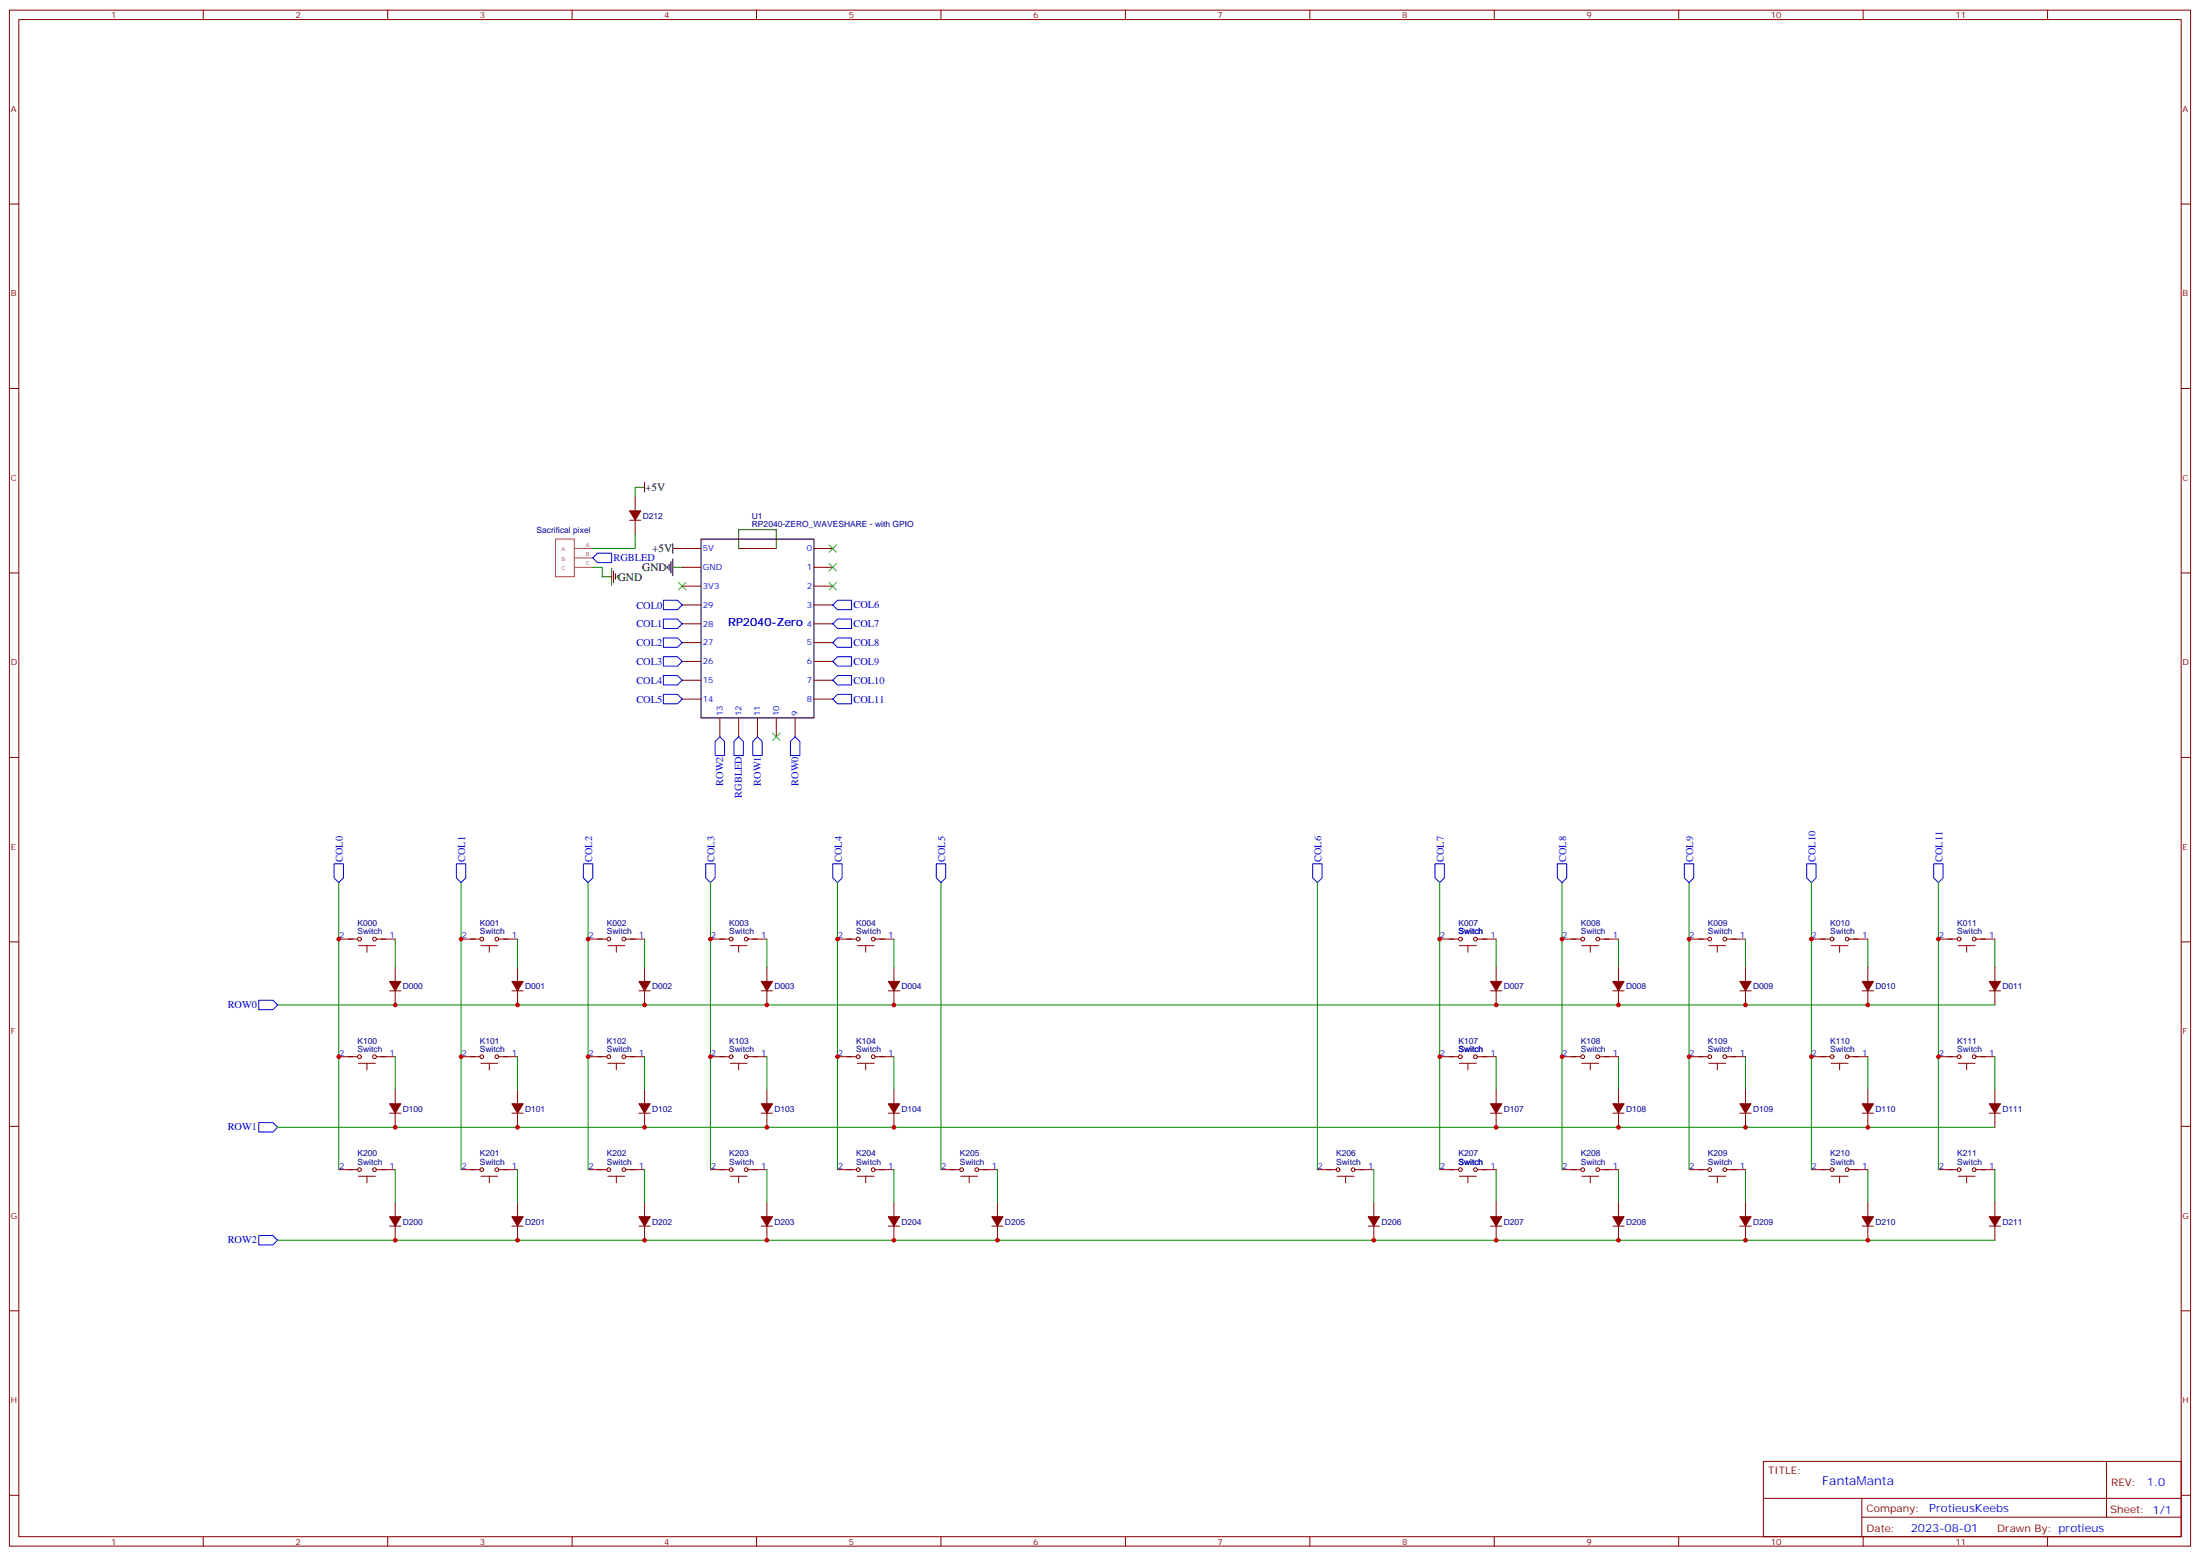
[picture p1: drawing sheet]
<svg xmlns="http://www.w3.org/2000/svg" width="825mm" height="583mm" viewBox="0 0 825 583" stroke-linecap="round" stroke-linejoin="round" font-family="sans-serif">
<g fill="none" stroke="#870000" stroke-width=".37">
<path d="M3.5 3.8h817.8v575.7h-817.8zM7.1 7.3h810.6v568.7h-810.6zM76.2 3.8v3.5M145.3 3.8v3.5M214.5 3.8v3.5M283.6 3.8v3.5M352.8 3.8v3.5M421.9 3.8v3.5M491.1 3.8v3.5M560.2 3.8v3.5M629.4 3.8v3.5M698.5 3.8v3.5"/>
<path d="M767.6 3.8v3.5M3.5 76.5h3.6M817.7 76.5h3.6M3.5 145.6h3.6M817.7 145.6h3.6M236 195h4.2M238.1 186.2v5.3M238.1 195v5.3M3.5 214.8h3.6M255.8 205.6h7M255.8 212.7h7M255.8 219.7h7"/>
<path d="M305.2 205.6h7M305.2 212.7h7M305.2 219.7h7M817.7 214.8h3.6M255.8 226.8h7M255.8 233.8h7M305.2 226.8h7M305.2 233.8h7M255.8 240.9h7M255.8 247.9h7M255.8 255h7M305.2 240.9h7"/>
<path d="M305.2 247.9h7M305.2 255h7M255.8 262h7M269.9 269.1v7.1M276.9 269.1v7.1M284 269.1v7.1M291 269.1v7.1M298.1 269.1v7.1M305.2 262h7M3.5 283.9h3.6M817.7 283.9h3.6M3.5 353.1h3.6"/>
<path d="M127 352h7.1M134.4 354.5h6.4M137.6 354.5v2.4M141.1 352h7.1M172.9 352h7M180.3 354.5h6.3M183.4 354.5v2.4M187 352h7M220.5 352h7M227.9 354.5h6.3M231.1 354.5v2.4M234.6 352h7.1"/>
<path d="M266.3 352h7.1M273.8 354.5h6.3M276.9 354.5v2.4M280.5 352h7M314 352h7M321.4 354.5h6.3M324.6 354.5v2.4M328.1 352h7M539.8 352h7M547.2 354.5h6.3M550.3 354.5v2.4M553.9 352h7"/>
<path d="M585.6 352h7.1M593 354.5h6.4M596.2 354.5v2.4M599.7 352h7.1M633.2 352h7.1M640.6 354.5h6.4M643.8 354.5v2.4M647.3 352h7.1M679.1 352h7.1M686.5 354.5h6.4M689.7 354.5v2.4M693.2 352h7.1"/>
<path d="M726.7 352h7.1M734.1 354.5h6.4M737.3 354.5v2.4M740.8 352h7.1M817.7 353.1h3.6M146 371.4h4.3M148.2 362.6v5.3M148.2 371.4v5.3M191.9 371.4h4.2M194 362.6v5.3M194 371.4v5.3M239.5 371.4h4.3"/>
<path d="M241.7 362.6v5.3M241.7 371.4v5.3M285.4 371.4h4.2M287.5 362.6v5.3M287.5 371.4v5.3M333 371.4h4.3M335.1 362.6v5.3M335.1 371.4v5.3M558.8 371.4h4.2M560.9 362.6v5.3M560.9 371.4v5.3M604.7 371.4h4.2"/>
<path d="M606.8 362.6v5.3M606.8 371.4v5.3M652.3 371.4h4.2M654.4 362.6v5.3M654.4 371.4v5.3M698.1 371.4h4.3M700.3 362.6v5.3M700.3 371.4v5.3M745.8 371.4h4.2M747.9 362.6v5.3M747.9 371.4v5.3M127 396.1h7.1"/>
<path d="M134.4 398.6h6.4M137.6 398.6v2.4M141.1 396.1h7.1M172.9 396.1h7M180.3 398.6h6.3M183.4 398.6v2.4M187 396.1h7M220.5 396.1h7M227.9 398.6h6.3M231.1 398.6v2.4M234.6 396.1h7.1M266.3 396.1h7.1"/>
<path d="M273.8 398.6h6.3M276.9 398.6v2.4M280.5 396.1h7M314 396.1h7M321.4 398.6h6.3M324.6 398.6v2.4M328.1 396.1h7M539.8 396.1h7M547.2 398.6h6.3M550.3 398.6v2.4M553.9 396.1h7M585.6 396.1h7.1"/>
<path d="M593 398.6h6.4M596.2 398.6v2.4M599.7 396.1h7.1M633.2 396.1h7.1M640.6 398.6h6.4M643.8 398.6v2.4M647.3 396.1h7.1M679.1 396.1h7.1M686.5 398.6h6.4M689.7 398.6v2.4M693.2 396.1h7.1M726.7 396.1h7.1"/>
<path d="M734.1 398.6h6.4M737.3 398.6v2.4M740.8 396.1h7.1M146 417.3h4.3M148.2 408.4v5.3M148.2 417.3v5.3M191.9 417.3h4.2M194 408.4v5.3M194 417.3v5.3M239.5 417.3h4.3M241.7 408.4v5.3M241.7 417.3v5.3"/>
<path d="M285.4 417.3h4.2M287.5 408.4v5.3M287.5 417.3v5.3M333 417.3h4.3M335.1 408.4v5.3M335.1 417.3v5.3M558.8 417.3h4.2M560.9 408.4v5.3M560.9 417.3v5.3M604.7 417.3h4.2M606.8 408.4v5.3M606.8 417.3v5.3"/>
<path d="M652.3 417.3h4.2M654.4 408.4v5.3M654.4 417.3v5.3M698.1 417.3h4.3M700.3 408.4v5.3M700.3 417.3v5.3M745.8 417.3h4.2M747.9 408.4v5.3M747.9 417.3v5.3M3.5 422.2h3.6M127 438.4h7.1M141.1 438.4h7.1"/>
<path d="M172.9 438.4h7M187 438.4h7M220.5 438.4h7M234.6 438.4h7.1M266.3 438.4h7.1M280.5 438.4h7M314 438.4h7M328.1 438.4h7M352.8 438.4h7M366.9 438.4h7M493.9 438.4h7M508 438.4h7.1"/>
<path d="M539.8 438.4h7M553.9 438.4h7M585.6 438.4h7.1M599.7 438.4h7.1M633.2 438.4h7.1M647.3 438.4h7.1M679.1 438.4h7.1M693.2 438.4h7.1M726.7 438.4h7.1M740.8 438.4h7.1M817.7 422.2h3.6M134.4 440.9h6.4"/>
<path d="M137.6 440.9v2.5M146 459.6h4.3M148.2 450.8v5.3M148.2 459.6v5.3M180.3 440.9h6.3M183.4 440.9v2.5M191.9 459.6h4.2M194 450.8v5.3M194 459.6v5.3M227.9 440.9h6.3M231.1 440.9v2.5M239.5 459.6h4.3"/>
<path d="M241.7 450.8v5.3M241.7 459.6v5.3M273.8 440.9h6.3M276.9 440.9v2.5M285.4 459.6h4.2M287.5 450.8v5.3M287.5 459.6v5.3M321.4 440.9h6.3M324.6 440.9v2.5M333 459.6h4.3M335.1 450.8v5.3M335.1 459.6v5.3"/>
<path d="M360.2 440.9h6.3M363.4 440.9v2.5M371.8 459.6h4.3M373.9 450.8v5.3M373.9 459.6v5.3M501.3 440.9h6.3M504.5 440.9v2.5M512.9 459.6h4.3M515.1 450.8v5.3M515.1 459.6v5.3M547.2 440.9h6.3M550.3 440.9v2.5"/>
<path d="M558.8 459.6h4.2M560.9 450.8v5.3M560.9 459.6v5.3M593 440.9h6.4M596.2 440.9v2.5M604.7 459.6h4.2M606.8 450.8v5.3M606.8 459.6v5.3M640.6 440.9h6.4M643.8 440.9v2.5M652.3 459.6h4.2M654.4 450.8v5.3"/>
<path d="M654.4 459.6v5.3M686.5 440.9h6.4M689.7 440.9v2.5M698.1 459.6h4.3M700.3 450.8v5.3M700.3 459.6v5.3M734.1 440.9h6.4M737.3 440.9v2.5M745.8 459.6h4.2M747.9 450.8v5.3M747.9 459.6v5.3M3.5 491.3h3.6"/>
<path d="M817.7 491.3h3.6M661.1 547.8h156.6v28.2h-156.6zM789.7 547.8v20.9M3.5 560.5h3.6M76.2 576v3.5M145.3 576v3.5M214.5 576v3.5M283.6 576v3.5M352.8 576v3.5M421.9 576v3.5M491.1 576v3.5M560.2 576v3.5"/>
<path d="M629.4 576v3.5M661.1 561.6h156.5M698 568.7h119.6M698 561.6v14.2M698.5 576v3.5M767.6 576v3.5M817.7 560.5h3.6"/>
<circle cx="134.8" cy="352" r=".71"/>
<circle cx="140.4" cy="352" r=".71"/>
<circle cx="180.6" cy="352" r=".71"/>
<circle cx="186.3" cy="352" r=".71"/>
<circle cx="228.2" cy="352" r=".71"/>
<circle cx="233.9" cy="352" r=".71"/>
<circle cx="274.1" cy="352" r=".71"/>
<circle cx="279.8" cy="352" r=".71"/>
<circle cx="321.7" cy="352" r=".71"/>
<circle cx="327.4" cy="352" r=".71"/>
<circle cx="547.5" cy="352" r=".71"/>
<circle cx="553.2" cy="352" r=".71"/>
<circle cx="593.4" cy="352" r=".71"/>
<circle cx="599" cy="352" r=".71"/>
<circle cx="641" cy="352" r=".71"/>
<circle cx="646.6" cy="352" r=".71"/>
<circle cx="686.9" cy="352" r=".71"/>
<circle cx="692.5" cy="352" r=".71"/>
<circle cx="734.5" cy="352" r=".71"/>
<circle cx="740.1" cy="352" r=".71"/>
<circle cx="134.8" cy="396.1" r=".71"/>
<circle cx="140.4" cy="396.1" r=".71"/>
<circle cx="180.6" cy="396.1" r=".71"/>
<circle cx="186.3" cy="396.1" r=".71"/>
<circle cx="228.2" cy="396.1" r=".71"/>
<circle cx="233.9" cy="396.1" r=".71"/>
<circle cx="274.1" cy="396.1" r=".71"/>
<circle cx="279.8" cy="396.1" r=".71"/>
<circle cx="321.7" cy="396.1" r=".71"/>
<circle cx="327.4" cy="396.1" r=".71"/>
<circle cx="547.5" cy="396.1" r=".71"/>
<circle cx="553.2" cy="396.1" r=".71"/>
<circle cx="593.4" cy="396.1" r=".71"/>
<circle cx="599" cy="396.1" r=".71"/>
<circle cx="641" cy="396.1" r=".71"/>
<circle cx="646.6" cy="396.1" r=".71"/>
<circle cx="686.9" cy="396.1" r=".71"/>
<circle cx="692.5" cy="396.1" r=".71"/>
<circle cx="734.5" cy="396.1" r=".71"/>
<circle cx="740.1" cy="396.1" r=".71"/>
<circle cx="134.8" cy="438.4" r=".71"/>
<circle cx="140.4" cy="438.4" r=".71"/>
<circle cx="180.6" cy="438.4" r=".71"/>
<circle cx="186.3" cy="438.4" r=".71"/>
<circle cx="228.2" cy="438.4" r=".71"/>
<circle cx="233.9" cy="438.4" r=".71"/>
<circle cx="274.1" cy="438.4" r=".71"/>
<circle cx="279.8" cy="438.4" r=".71"/>
<circle cx="321.7" cy="438.4" r=".71"/>
<circle cx="327.4" cy="438.4" r=".71"/>
<circle cx="360.5" cy="438.4" r=".71"/>
<circle cx="366.2" cy="438.4" r=".71"/>
<circle cx="501.7" cy="438.4" r=".71"/>
<circle cx="507.3" cy="438.4" r=".71"/>
<circle cx="547.5" cy="438.4" r=".71"/>
<circle cx="553.2" cy="438.4" r=".71"/>
<circle cx="593.4" cy="438.4" r=".71"/>
<circle cx="599" cy="438.4" r=".71"/>
<circle cx="641" cy="438.4" r=".71"/>
<circle cx="646.6" cy="438.4" r=".71"/>
<circle cx="686.9" cy="438.4" r=".71"/>
<circle cx="692.5" cy="438.4" r=".71"/>
<circle cx="734.5" cy="438.4" r=".71"/>
<circle cx="740.1" cy="438.4" r=".71"/>
</g>
<g fill="none" stroke="#00f" stroke-width=".37">
<path d="M224 207.4h5.3v3.5h-5.3l-1.8-1.8zM248.7 225h5.3l1.8 1.8-1.8 1.7h-5.3zM248.7 232.1h5.3l1.8 1.7-1.8 1.8h-5.3zM248.7 239.1h5.3l1.8 1.8-1.8 1.7h-5.3zM312.2 226.8l1.8-1.8h5.3v3.5h-5.3zM312.2 233.8l1.8-1.7h5.3v3.5h-5.3zM314 239.1h5.3v3.5h-5.3l-1.8-1.7zM248.7 246.2h5.3l1.8 1.7-1.8 1.8h-5.3zM248.7 253.2h5.3l1.8 1.8-1.8 1.8h-5.3zM312.2 247.9l1.8-1.7h5.3v3.5h-5.3zM314 253.2h5.3v3.6h-5.3l-1.8-1.8zM248.7 260.3h5.3l1.8 1.7-1.8 1.8h-5.3z"/>
<path d="M269.9 276.2l1.7 1.7v5.3h-3.5v-5.3zM275.2 277.9l1.7-1.7 1.8 1.7v5.3h-3.5zM284 276.2l1.8 1.7v5.3h-3.6v-5.3zM298.1 276.2l1.8 1.7v5.3h-3.6v-5.3zM312.2 262l1.8-1.7h5.3v3.5h-5.3zM125.2 323.8h3.6v5.3l-1.8 1.7-1.8-1.7zM171.1 323.8h3.5v5.3l-1.7 1.7-1.8-1.7zM218.7 323.8h3.5v5.3l-1.7 1.7-1.8-1.7zM264.6 323.8h3.5v5.3l-1.8 1.7-1.7-1.7zM312.2 323.8h3.5v5.3l-1.7 1.7-1.8-1.7zM351 323.8h3.5v5.3l-1.7 1.7-1.8-1.7zM492.1 323.8h3.6v5.3l-1.8 1.7-1.8-1.7z"/>
<path d="M538 323.8h3.5v5.3l-1.7 1.7-1.8-1.7zM583.8 323.8h3.6v5.3l-1.8 1.7-1.8-1.7zM631.5 323.8h3.5v5.3l-1.8 1.7-1.7-1.7zM677.3 323.8h3.6v5.3l-1.8 1.7-1.8-1.7zM725 323.8h3.5v5.3l-1.8 1.7-1.7-1.7zM97 374.9h5.3l1.8 1.8-1.8 1.8h-5.3zM97 420.8h5.3l1.8 1.8-1.8 1.7h-5.3zM97 463.1h5.3l1.8 1.8-1.8 1.8h-5.3z"/>
</g>
<g fill="none" stroke="#008700" stroke-width=".37">
<path d="M238.1 182.7v3.5M222.2 212.7h3.6v3.5M238.1 200.3v5.3h-15.9M127 330.8v107.6M172.9 330.8v107.6M220.5 330.8v107.6M266.3 330.8v107.6M314 330.8v107.6M352.8 330.8v107.6M493.9 330.8v107.6M539.8 330.8v107.6M585.6 330.8v107.6"/>
<path d="M633.2 330.8v107.6M679.1 330.8v107.6M726.7 330.8v107.6M148.2 352v10.6M194 352v10.6M241.7 352v10.6M287.5 352v10.6M335.1 352v10.6M560.9 352v10.6M606.8 352v10.6M654.4 352v10.6M700.3 352v10.6"/>
<path d="M747.9 352v10.6M104.1 376.7h643.8M148.2 396.1v12.3M194 396.1v12.3M241.7 396.1v12.3M287.5 396.1v12.3M335.1 396.1v12.3M560.9 396.1v12.3M606.8 396.1v12.3M654.4 396.1v12.3M700.3 396.1v12.3M747.9 396.1v12.3"/>
<path d="M104.1 422.6h643.8M148.2 438.4v12.4M194 438.4v12.4M241.7 438.4v12.4M287.5 438.4v12.4M335.1 438.4v12.4M373.9 438.4v12.4M515.1 438.4v12.4M560.9 438.4v12.4M606.8 438.4v12.4M654.4 438.4v12.4M700.3 438.4v12.4"/>
<path d="M747.9 438.4v12.4M104.1 464.9h643.8"/>
</g>
<g fill="#870000" stroke="#870000" stroke-width=".37">
<path d="M652.3 413.7h4.2l-2.1 3.6z"/>
<path d="M652.3 367.9h4.2l-2.1 3.5z"/>
<path d="M558.8 367.9h4.2l-2.1 3.5z"/>
<path d="M146 413.7h4.3l-2.1 3.6z"/>
<path d="M604.7 456.1h4.2l-2.1 3.5z"/>
<path d="M558.8 413.7h4.2l-2.1 3.6z"/>
<path d="M604.7 367.9h4.2l-2.1 3.5z"/>
<path d="M146 456.1h4.3l-2.1 3.5z"/>
<path d="M191.9 367.9h4.2l-2.1 3.5z"/>
<path d="M146 367.9h4.3l-2.1 3.5z"/>
<path d="M239.5 367.9h4.3l-2.1 3.5z"/>
<path d="M285.4 367.9h4.2l-2.1 3.5z"/>
<path d="M333 413.7h4.3l-2.2 3.6z"/>
<path d="M239.5 456.1h4.3l-2.1 3.5z"/>
<path d="M745.8 413.7h4.2l-2.1 3.6z"/>
<path d="M698.1 456.1h4.3l-2.1 3.5z"/>
<path d="M191.9 456.1h4.2l-2.1 3.5z"/>
<path d="M604.7 413.7h4.2l-2.1 3.6z"/>
<path d="M652.3 456.1h4.2l-2.1 3.5z"/>
<path d="M333 367.9h4.3l-2.2 3.5z"/>
<path d="M191.9 413.7h4.2l-2.1 3.6z"/>
<path d="M239.5 413.7h4.3l-2.1 3.6z"/>
<path d="M333 456.1h4.3l-2.2 3.5z"/>
<path d="M558.8 456.1h4.2l-2.1 3.5z"/>
<path d="M285.4 413.7h4.2l-2.1 3.6z"/>
<path d="M285.4 456.1h4.2l-2.1 3.5z"/>
<path d="M745.8 456.1h4.2l-2.1 3.5z"/>
<path d="M698.1 413.7h4.3l-2.1 3.6z"/>
<path d="M745.8 367.9h4.2l-2.1 3.5z"/>
<path d="M698.1 367.9h4.3l-2.1 3.5z"/>
<path d="M371.8 456.1h4.3l-2.2 3.5z"/>
<path d="M512.9 456.1h4.3l-2.1 3.5z"/>
<path d="M236 191.5h4.2l-2.1 3.5z"/>
</g>
<path d="M254.4 218.3l2.8 2.8M257.2 218.3l-2.8 2.8M310.8 204.2l2.8 2.8M310.8 218.3l2.8 2.8M310.8 211.2l2.8 2.9M313.6 204.2l-2.8 2.8M313.6 218.3l-2.8 2.8M313.6 211.2l-2.8 2.9M289.6 274.7l2.9 2.9M292.5 274.7l-2.9 2.9" fill="none" stroke="#3c3" stroke-width=".37"/>
<g fill="none" stroke="#000" stroke-width=".37">
<path d="M238.1 182.7h3.6M241.7 180.9v3.5M276.9 198.5h14.1v7.1h-14.1zM225.8 216.2h3.5M229.3 213v6.4M230 214.1v4.2M230.7 215.1v2.1M231.4 215.8v.7M250.1 212.3v.7M250.8 211.6v2.1M251.5 210.5v4.3M252.2 212.7h3.6"/>
<path d="M252.2 203.8v3.6M252.2 209.5v6.3M252.2 205.6h3.6M262.8 202.1h42.4v67h-42.4z"/>
</g>
<path d="M208.2 202.1h7.1v14.1h-7.1zM215.3 205.6h6.9M215.3 209.1h6.9M215.3 212.7h6.9" fill="none" stroke="#a64a4a" stroke-width=".37"/>
<g fill="#c00">
<circle cx="148.2" cy="422.6" r=".88"/>
<circle cx="194" cy="422.6" r=".88"/>
<circle cx="241.7" cy="422.6" r=".88"/>
<circle cx="287.5" cy="422.6" r=".88"/>
<circle cx="335.1" cy="422.6" r=".88"/>
<circle cx="560.9" cy="422.6" r=".88"/>
<circle cx="606.8" cy="422.6" r=".88"/>
<circle cx="654.4" cy="422.6" r=".88"/>
<circle cx="700.3" cy="422.6" r=".88"/>
<circle cx="148.2" cy="376.7" r=".88"/>
<circle cx="194" cy="376.7" r=".88"/>
<circle cx="241.7" cy="376.7" r=".88"/>
<circle cx="287.5" cy="376.7" r=".88"/>
<circle cx="335.1" cy="376.7" r=".88"/>
<circle cx="560.9" cy="376.7" r=".88"/>
<circle cx="606.8" cy="376.7" r=".88"/>
<circle cx="654.4" cy="376.7" r=".88"/>
<circle cx="700.3" cy="376.7" r=".88"/>
<circle cx="148.2" cy="464.9" r=".88"/>
<circle cx="194" cy="464.9" r=".88"/>
<circle cx="241.7" cy="464.9" r=".88"/>
<circle cx="287.5" cy="464.9" r=".88"/>
<circle cx="335.1" cy="464.9" r=".88"/>
<circle cx="560.9" cy="464.9" r=".88"/>
<circle cx="606.8" cy="464.9" r=".88"/>
<circle cx="654.4" cy="464.9" r=".88"/>
<circle cx="700.3" cy="464.9" r=".88"/>
<circle cx="373.9" cy="464.9" r=".88"/>
<circle cx="515.1" cy="464.9" r=".88"/>
<circle cx="127" cy="396.1" r=".88"/>
<circle cx="127" cy="352" r=".88"/>
<circle cx="172.9" cy="396.1" r=".88"/>
<circle cx="172.9" cy="352" r=".88"/>
<circle cx="220.5" cy="396.1" r=".88"/>
<circle cx="220.5" cy="352" r=".88"/>
<circle cx="266.3" cy="396.1" r=".88"/>
<circle cx="266.3" cy="352" r=".88"/>
<circle cx="314" cy="396.1" r=".88"/>
<circle cx="314" cy="352" r=".88"/>
<circle cx="539.8" cy="396.1" r=".88"/>
<circle cx="539.8" cy="352" r=".88"/>
<circle cx="585.6" cy="396.1" r=".88"/>
<circle cx="585.6" cy="352" r=".88"/>
<circle cx="633.2" cy="396.1" r=".88"/>
<circle cx="633.2" cy="352" r=".88"/>
<circle cx="679.1" cy="396.1" r=".88"/>
<circle cx="679.1" cy="352" r=".88"/>
<circle cx="726.7" cy="352" r=".88"/>
<circle cx="726.7" cy="396.1" r=".88"/>
</g>
<text font-size="4.6" fill="#00f" x="683.2" y="556.8">FantaManta</text>
<g font-size="4.2">
<text x="241.8" y="184.1">+5V</text>
<text x="244.5" y="207">+5V</text>
<text x="240.8" y="214.1">GND</text>
<text x="231.6" y="217.6">GND</text>
</g>
<g font-size="4.2" fill="#00f">
<text x="273" y="234.5">RP2040-Zero</text>
<text x="804.9" y="557.1">1.0</text>
<text x="723.3" y="566.6">ProtieusKeebs</text>
<text x="716.4" y="574.4">2023-08-01</text>
</g>
<g font-size="3.9" fill="#00f">
<text x="230" y="210.5">RGBLED</text>
<text x="238.6" y="228.2">COL0</text>
<text x="320" y="228.1">COL6</text>
<text x="238.6" y="235.2">COL1</text>
<text x="320" y="235.1">COL7</text>
<text x="238.6" y="242.3">COL2</text>
<text x="320" y="242.2">COL8</text>
<text x="238.6" y="249.3">COL3</text>
<text x="320" y="249.2">COL9</text>
<text x="238.6" y="256.3">COL4</text>
<text x="320" y="256.3">COL10</text>
<text x="238.6" y="263.5">COL5</text>
<text x="320" y="263.4">COL11</text>
<text x="271.1" y="294.6" transform="rotate(-90 271.1 294.6)">ROW2</text>
<text x="278.2" y="299" transform="rotate(-90 278.2 299)">RGBLED</text>
<text x="285.2" y="294.6" transform="rotate(-90 285.2 294.6)">ROW1</text>
<text x="299.3" y="294.6" transform="rotate(-90 299.3 294.6)">ROW0</text>
<text x="128.6" y="323.1" transform="rotate(-90 128.6 323.1)">COL0</text>
<text x="174.4" y="323.1" transform="rotate(-90 174.4 323.1)">COL1</text>
<text x="222.1" y="323.1" transform="rotate(-90 222.1 323.1)">COL2</text>
<text x="267.9" y="323.1" transform="rotate(-90 267.9 323.1)">COL3</text>
<text x="315.6" y="323.1" transform="rotate(-90 315.6 323.1)">COL4</text>
<text x="354.4" y="323.1" transform="rotate(-90 354.4 323.1)">COL5</text>
<text x="495.5" y="323.1" transform="rotate(-90 495.5 323.1)">COL6</text>
<text x="541.3" y="323.1" transform="rotate(-90 541.3 323.1)">COL7</text>
<text x="587.2" y="323.1" transform="rotate(-90 587.2 323.1)">COL8</text>
<text x="634.8" y="323.1" transform="rotate(-90 634.8 323.1)">COL9</text>
<text x="680.7" y="323.1" transform="rotate(-90 680.7 323.1)">COL10</text>
<text x="728.3" y="323.1" transform="rotate(-90 728.3 323.1)">COL11</text>
<text x="85.4" y="377.9">ROW0</text>
<text x="85.4" y="423.7">ROW1</text>
<text x="85.4" y="466.1">ROW2</text>
</g>
<g font-size="3.9" fill="#800">
<text x="662.9" y="552.4">TITLE:</text>
<text x="791.5" y="557.1">REV:</text>
<text x="699.8" y="566.6">Company:</text>
<text x="791.1" y="567.2">Sheet: 1/1</text>
<text x="699.8" y="574.3">Date:</text>
<text x="748.8" y="574.3">Drawn By: protieus</text>
</g>
<g font-size="3.2" fill="#800">
<text x="41.6" y="6.8">1</text>
<text x="110.8" y="6.8">2</text>
<text x="179.9" y="6.8">3</text>
<text x="249.1" y="6.8">4</text>
<text x="318.2" y="6.8">5</text>
<text x="387.3" y="6.8">6</text>
<text x="456.5" y="6.8">7</text>
<text x="525.6" y="6.8">8</text>
<text x="594.8" y="6.8">9</text>
<text x="663.9" y="6.8">10</text>
<text x="733.1" y="6.8">11</text>
<text x="4.1" y="41.9">A</text>
<text x="818.3" y="41.9">A</text>
<text x="4.1" y="111.1">B</text>
<text x="818.3" y="111.1">B</text>
<text x="4.1" y="180.2">C</text>
<text x="818.3" y="180.2">C</text>
<text x="4.1" y="249.3">D</text>
<text x="818.3" y="249.3">D</text>
<text x="4.1" y="318.5">E</text>
<text x="818.3" y="318.5">E</text>
<text x="4.1" y="387.6">F</text>
<text x="818.3" y="387.6">F</text>
<text x="4.1" y="456.8">G</text>
<text x="818.3" y="456.8">G</text>
<text x="4.1" y="525.9">H</text>
<text x="818.3" y="525.9">H</text>
<text x="41.6" y="579">1</text>
<text x="110.8" y="579">2</text>
<text x="179.9" y="579">3</text>
<text x="249.1" y="579">4</text>
<text x="318.2" y="579">5</text>
<text x="387.3" y="579">6</text>
<text x="456.5" y="579">7</text>
<text x="525.6" y="579">8</text>
<text x="594.8" y="579">9</text>
<text x="663.9" y="579">10</text>
<text x="733.1" y="579">11</text>
</g>
<g font-size="3.2" fill="#000080">
<text x="240.9" y="194.4">D212</text>
<text x="281.9" y="197.5">RP2040-ZERO_WAVESHARE - with GPIO</text>
<text x="281.9" y="194.4">U1</text>
<text x="201.1" y="199.7">Sacrifical pixel</text>
<text x="134" y="347.1">K000</text>
<text x="179.9" y="347.1">K001</text>
<text x="227.5" y="347.1">K002</text>
<text x="273.4" y="347.1">K003</text>
<text x="321" y="347.1">K004</text>
<text x="546.8" y="347.1">K007</text>
<text x="592.6" y="347.1">K008</text>
<text x="640.3" y="347.1">K009</text>
<text x="686.1" y="347.1">K010</text>
<text x="733.7" y="347.1">K011</text>
<text x="134" y="350.2">Switch</text>
<text x="179.9" y="350.2">Switch</text>
<text x="227.5" y="350.2">Switch</text>
<text x="273.4" y="350.2">Switch</text>
<text x="321" y="350.2">Switch</text>
<text x="546.8" y="350.2">Switch</text>
<text x="592.6" y="350.2">Switch</text>
<text x="640.3" y="350.2">Switch</text>
<text x="686.1" y="350.2">Switch</text>
<text x="733.7" y="350.2">Switch</text>
<text x="151" y="370.8">D000</text>
<text x="196.8" y="370.8">D001</text>
<text x="244.5" y="370.8">D002</text>
<text x="290.3" y="370.8">D003</text>
<text x="338" y="370.8">D004</text>
<text x="563.7" y="370.8">D007</text>
<text x="609.6" y="370.8">D008</text>
<text x="657.2" y="370.8">D009</text>
<text x="703.1" y="370.8">D010</text>
<text x="750.7" y="370.8">D011</text>
<text x="134" y="394.3">Switch</text>
<text x="134" y="391.2">K100</text>
<text x="179.9" y="394.3">Switch</text>
<text x="179.9" y="391.2">K101</text>
<text x="227.5" y="394.3">Switch</text>
<text x="227.5" y="391.2">K102</text>
<text x="273.4" y="394.3">Switch</text>
<text x="273.4" y="391.2">K103</text>
<text x="321" y="394.3">Switch</text>
<text x="321" y="391.2">K104</text>
<text x="546.8" y="394.3">Switch</text>
<text x="546.8" y="391.2">K107</text>
<text x="592.6" y="394.3">Switch</text>
<text x="592.6" y="391.2">K108</text>
<text x="640.3" y="394.3">Switch</text>
<text x="640.3" y="391.2">K109</text>
<text x="686.1" y="394.3">Switch</text>
<text x="686.1" y="391.2">K110</text>
<text x="733.7" y="394.3">Switch</text>
<text x="733.7" y="391.2">K111</text>
<text x="151" y="416.7">D100</text>
<text x="196.8" y="416.7">D101</text>
<text x="244.5" y="416.7">D102</text>
<text x="290.3" y="416.7">D103</text>
<text x="338" y="416.7">D104</text>
<text x="563.7" y="416.7">D107</text>
<text x="609.6" y="416.7">D108</text>
<text x="657.2" y="416.7">D109</text>
<text x="703.1" y="416.7">D110</text>
<text x="750.7" y="416.7">D111</text>
<text x="134" y="436.7">Switch</text>
<text x="134" y="433.5">K200</text>
<text x="179.9" y="436.7">Switch</text>
<text x="179.9" y="433.5">K201</text>
<text x="227.5" y="436.7">Switch</text>
<text x="227.5" y="433.5">K202</text>
<text x="273.4" y="436.7">Switch</text>
<text x="273.4" y="433.5">K203</text>
<text x="321" y="436.7">Switch</text>
<text x="321" y="433.5">K204</text>
<text x="359.8" y="436.7">Switch</text>
<text x="359.8" y="433.5">K205</text>
<text x="500.9" y="436.7">Switch</text>
<text x="500.9" y="433.5">K206</text>
<text x="546.8" y="436.7">Switch</text>
<text x="546.8" y="433.5">K207</text>
<text x="592.6" y="436.7">Switch</text>
<text x="592.6" y="433.5">K208</text>
<text x="640.3" y="436.7">Switch</text>
<text x="640.3" y="433.5">K209</text>
<text x="686.1" y="436.7">Switch</text>
<text x="686.1" y="433.5">K210</text>
<text x="733.7" y="436.7">Switch</text>
<text x="733.7" y="433.5">K211</text>
<text x="151" y="459">D200</text>
<text x="196.8" y="459">D201</text>
<text x="244.5" y="459">D202</text>
<text x="290.3" y="459">D203</text>
<text x="338" y="459">D204</text>
<text x="376.8" y="459">D205</text>
<text x="517.9" y="459">D206</text>
<text x="563.7" y="459">D207</text>
<text x="609.6" y="459">D208</text>
<text x="657.2" y="459">D209</text>
<text x="703.1" y="459">D210</text>
<text x="750.7" y="459">D211</text>
</g>
<g font-size="3.2" fill="#00f">
<text x="263.5" y="206.7">5V</text>
<text x="302.4" y="206.7">0</text>
<text x="263.5" y="213.7">GND</text>
<text x="302.4" y="213.7">1</text>
<text x="263.5" y="220.8">3V3</text>
<text x="302.4" y="220.8">2</text>
<text x="263.5" y="227.8">29</text>
<text x="302.4" y="227.8">3</text>
<text x="263.5" y="234.9">28</text>
<text x="302.4" y="234.9">4</text>
<text x="263.5" y="241.9">27</text>
<text x="302.4" y="241.9">5</text>
<text x="263.5" y="249">26</text>
<text x="302.4" y="249">6</text>
<text x="263.5" y="256">15</text>
<text x="302.4" y="256">7</text>
<text x="263.5" y="263.1">14</text>
<text x="302.4" y="263.1">8</text>
<text x="270.9" y="268.4" transform="rotate(-90 270.9 268.4)">13</text>
<text x="278" y="268.4" transform="rotate(-90 278 268.4)">12</text>
<text x="285" y="268.4" transform="rotate(-90 285 268.4)">11</text>
<text x="292.1" y="268.4" transform="rotate(-90 292.1 268.4)">10</text>
<text x="299.2" y="268.4" transform="rotate(-90 299.2 268.4)">9</text>
<text x="127.1" y="351.6">2</text>
<text x="146" y="351.6">1</text>
<text x="173" y="351.6">2</text>
<text x="191.9" y="351.6">1</text>
<text x="220.6" y="351.6">2</text>
<text x="239.5" y="351.6">1</text>
<text x="266.4" y="351.6">2</text>
<text x="285.4" y="351.6">1</text>
<text x="314.1" y="351.6">2</text>
<text x="333" y="351.6">1</text>
<text x="539.9" y="351.6">2</text>
<text x="558.8" y="351.6">1</text>
<text x="585.7" y="351.6">2</text>
<text x="604.7" y="351.6">1</text>
<text x="633.3" y="351.6">2</text>
<text x="652.3" y="351.6">1</text>
<text x="679.2" y="351.6">2</text>
<text x="698.1" y="351.6">1</text>
<text x="726.8" y="351.6">2</text>
<text x="745.8" y="351.6">1</text>
<text x="127.1" y="395.7">2</text>
<text x="146" y="395.7">1</text>
<text x="173" y="395.7">2</text>
<text x="191.9" y="395.7">1</text>
<text x="220.6" y="395.7">2</text>
<text x="239.5" y="395.7">1</text>
<text x="266.4" y="395.7">2</text>
<text x="285.4" y="395.7">1</text>
<text x="314.1" y="395.7">2</text>
<text x="333" y="395.7">1</text>
<text x="539.9" y="395.7">2</text>
<text x="558.8" y="395.7">1</text>
<text x="585.7" y="395.7">2</text>
<text x="604.7" y="395.7">1</text>
<text x="633.3" y="395.7">2</text>
<text x="652.3" y="395.7">1</text>
<text x="679.2" y="395.7">2</text>
<text x="698.1" y="395.7">1</text>
<text x="726.8" y="395.7">2</text>
<text x="745.8" y="395.7">1</text>
<text x="127.1" y="438.1">2</text>
<text x="146" y="438.1">1</text>
<text x="173" y="438.1">2</text>
<text x="191.9" y="438.1">1</text>
<text x="220.6" y="438.1">2</text>
<text x="239.5" y="438.1">1</text>
<text x="266.4" y="438.1">2</text>
<text x="285.4" y="438.1">1</text>
<text x="314.1" y="438.1">2</text>
<text x="333" y="438.1">1</text>
<text x="352.9" y="438.1">2</text>
<text x="371.8" y="438.1">1</text>
<text x="494" y="438.1">2</text>
<text x="512.9" y="438.1">1</text>
<text x="539.9" y="438.1">2</text>
<text x="558.8" y="438.1">1</text>
<text x="585.7" y="438.1">2</text>
<text x="604.7" y="438.1">1</text>
<text x="633.3" y="438.1">2</text>
<text x="652.3" y="438.1">1</text>
<text x="679.2" y="438.1">2</text>
<text x="698.1" y="438.1">1</text>
<text x="726.8" y="438.1">2</text>
<text x="745.8" y="438.1">1</text>
</g>
<g font-size="2.1" fill="#a54b4b">
<text x="210.5" y="206.6">A</text>
<text x="219.6" y="204.9">A</text>
<text x="219.6" y="208.4">B</text>
<text x="210.5" y="213.7">C</text>
<text x="210.5" y="210.2">B</text>
<text x="219.6" y="212">C</text>
</g>
</svg>
